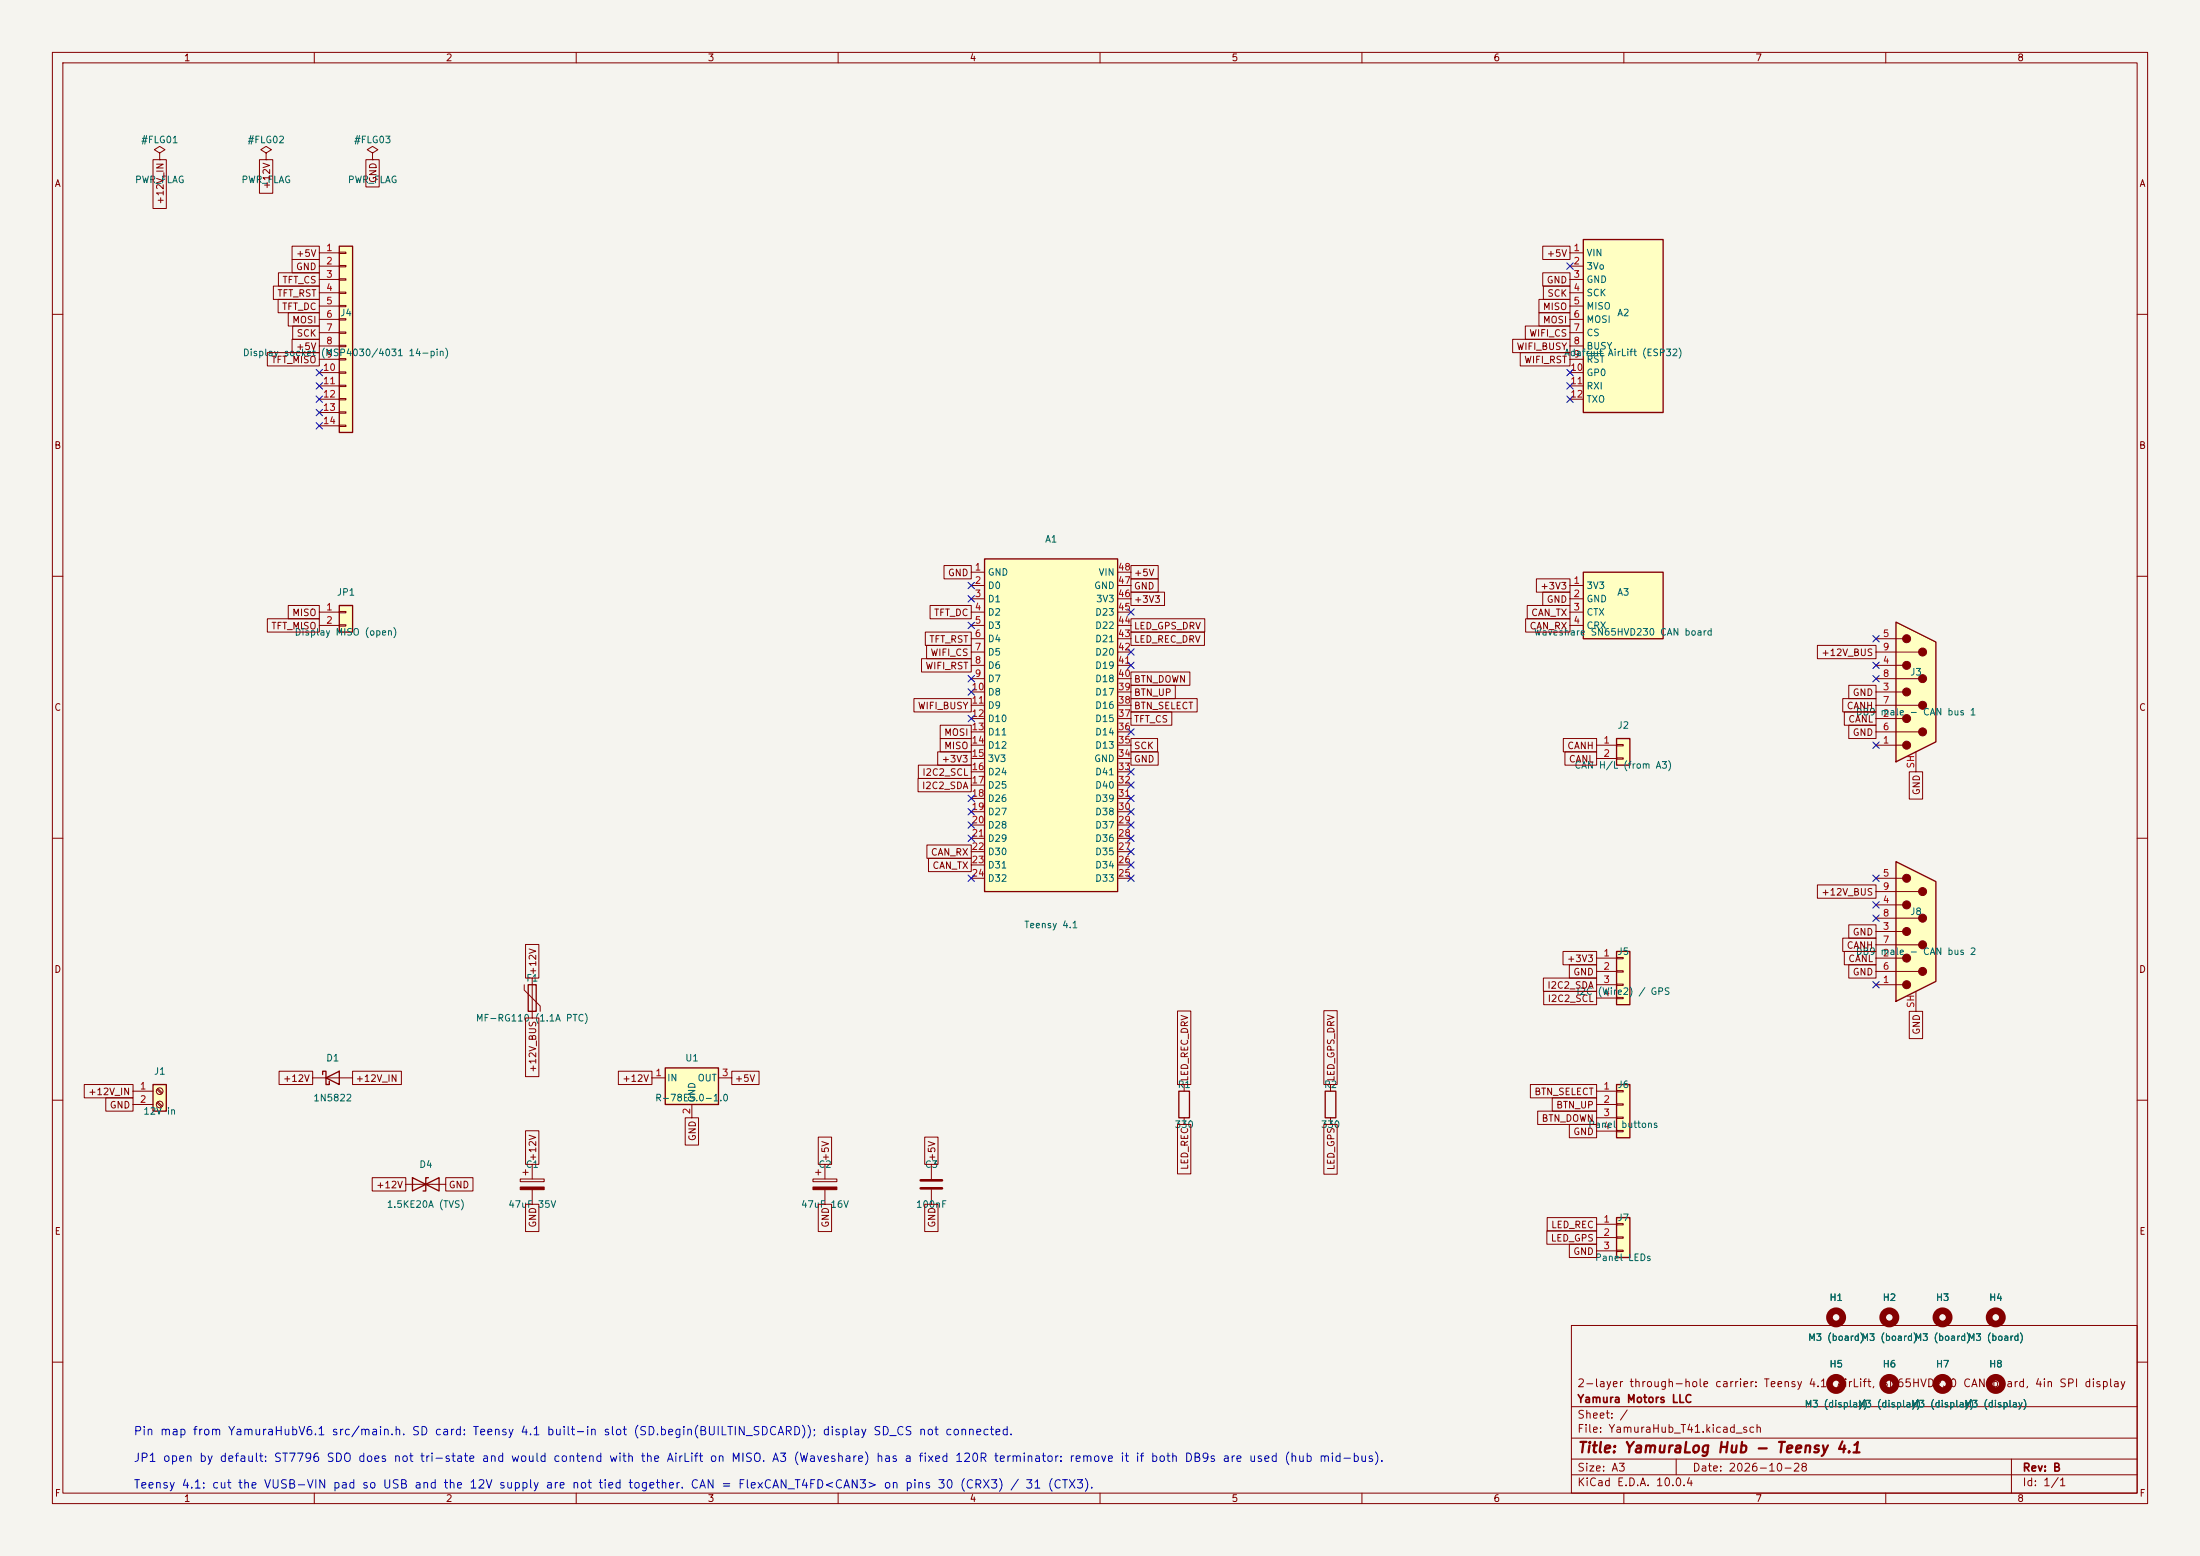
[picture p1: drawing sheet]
<svg xmlns="http://www.w3.org/2000/svg" width="420mm" height="297mm" viewBox="0 0 420 297" stroke-linecap="round" stroke-linejoin="round" font-family="sans-serif">
<path d="M0 0h420v297h-420z" fill="#f5f4ef" stroke="#f5f4ef" stroke-width=".19"/>
<g fill="none" stroke="#840000" stroke-width=".19">
<path d="M10 10h400v277h-400zM12 12h396v273h-396zM60 10v2M110 10v2M160 10v2M210 10v2M260 10v2M310 10v2M360 10v2M10 60h2M408 60h2M10 110h2"/>
<path d="M408 110h2M10 160h2M408 160h2M10 210h2M408 210h2M300 253h108v32h-108zM10 260h2M300 278.5h108M300 274.5h108M300 268.5h108M320 278.5v3M384 278.5v6.5"/>
<path d="M408 260h2M60 285v2M110 285v2M160 285v2M210 285v2M260 285v2M300 281.5h108M310 285v2M360 285v2"/>
</g>
<path d="M361.9 118.7l7.7 3.9v19l-7.7 3.8z" fill="#ffffc2"/>
<path d="M358.1 121.9h5.1M358.1 124.5h8.2M358.1 127h5.1M358.1 129.5h8.2M358.1 132.1h5.1M358.1 134.6h8.2M358.1 137.2h5.1M358.1 139.7h8.2M358.1 142.2h5.1M365.8 143.5v3.8" fill="none" stroke="#840000" stroke-width=".19"/>
<path d="M361.9 118.7l7.7 3.9v19l-7.7 3.8z" fill="none" stroke="#840000" stroke-width=".25"/>
<g fill="#840000" stroke="#840000" stroke-width=".19">
<circle cx="364" cy="121.9" r=".76"/>
<circle cx="364" cy="127" r=".76"/>
<circle cx="364" cy="132.1" r=".76"/>
<circle cx="364" cy="137.2" r=".76"/>
<circle cx="364" cy="142.2" r=".76"/>
<circle cx="367" cy="124.5" r=".76"/>
<circle cx="367" cy="129.5" r=".76"/>
<circle cx="367" cy="134.6" r=".76"/>
<circle cx="367" cy="139.7" r=".76"/>
</g>
<path d="M29.2 207h2.5v5.1h-2.5z" fill="#ffffc2"/>
<path d="M29.2 207h2.5v5.1h-2.5z" fill="none" stroke="#840000" stroke-width=".25"/>
<g fill="none" stroke="#840000" stroke-width=".19">
<path d="M30.5 29.2l1-.6-1-.7-1 .7 1 .6v1.3M30.5 30.5h.1M25.4 208.3h3.8M25.4 210.8h3.8M29.9 207.9l.9 .9M29.9 210.5l.9 .8M30.1 207.8l.9 .8M30.1 210.3l.9 .9"/>
<circle cx="30.5" cy="208.3" r=".63"/>
<circle cx="30.5" cy="210.8" r=".63"/>
</g>
<path d="M64.8 115.6h2.5v5.1h-2.5z" fill="#ffffc2"/>
<path d="M64.8 115.6h2.5v5.1h-2.5zM100.8 188h1.6v5h-1.6z" fill="none" stroke="#840000" stroke-width=".25"/>
<path d="M71.1 29.2l1-.6-1-.7-1 .7 1 .6v1.3M71.1 30.5h.1M61 116.8h3.8M61 119.4h3.8M64.8 116.7h1.2v.3h-1.2zM64.8 119.3h1.2v.2h-1.2zM100.1 188v1l3 3v1M101.6 186.7v7.6" fill="none" stroke="#840000" stroke-width=".19"/>
<path d="M64.8 47h2.5v35.6h-2.5z" fill="#ffffc2"/>
<path d="M64.8 47h2.5v35.6h-2.5z" fill="none" stroke="#840000" stroke-width=".25"/>
<g fill="none" stroke="#840000" stroke-width=".19">
<path d="M61 48.3h3.8M61 50.8h3.8M61 53.3h3.8M61 55.9h3.8M61 58.4h3.8M64.8 48.1h1.2v.3h-1.2zM64.8 50.7h1.2v.2h-1.2zM64.8 53.2h1.2v.3h-1.2zM64.8 55.8h1.2v.2h-1.2zM64.8 58.3h1.2v.2h-1.2zM61 61h3.8M61 63.5h3.8"/>
<path d="M61 66h3.8M61 68.6h3.8M61 71.1h3.8M61 73.7h3.8M61 76.2h3.8M61 78.7h3.8M64.8 60.8h1.2v.3h-1.2zM64.8 63.4h1.2v.2h-1.2zM64.8 65.9h1.2v.3h-1.2zM64.8 68.5h1.2v.2h-1.2zM64.8 71h1.2v.2h-1.2zM64.8 73.5h1.2v.3h-1.2z"/>
<path d="M64.8 76.1h1.2v.2h-1.2zM64.8 78.6h1.2v.3h-1.2zM61 81.3h3.8M64.8 81.2h1.2v.2h-1.2zM177.8 222.2v2.8M177.8 227.1v2.8"/>
</g>
<path d="M175.8 225.3h4M175.8 226.8h4" fill="none" stroke="#840000" stroke-width=".51"/>
<path d="M127 203.8h10.2v7h-10.2z" fill="#ffffc2"/>
<path d="M127 203.8h10.2v7h-10.2zM78.7 224.8v2.5l5.1-2.5v2.5zM81.8 224.8h-.5v2.5h-.5" fill="none" stroke="#840000" stroke-width=".25"/>
<g fill="none" stroke="#840000" stroke-width=".19">
<path d="M124.5 205.7h2.5M132.1 210.8v2.6M137.2 205.7h2.5M77.5 226.1h7.6M99.3 225h4.6v.6h-4.6zM99.8 223.8h1M100.3 223.3v1M101.6 222.2v2.8M101.6 227.1v2.8M155.2 225h4.6v.6h-4.6zM155.7 223.8h1M156.2 223.3v1"/>
<path d="M157.5 222.2v2.8M157.5 227.1v2.8"/>
</g>
<g fill="#840000" stroke="#840000" stroke-width=".19">
<path d="M99.3 226.6h4.6v.5h-4.6z"/>
<path d="M155.2 226.6h4.6v.5h-4.6z"/>
</g>
<g fill="none" stroke="#840000" stroke-width="1.3">
<circle cx="350.5" cy="251.5" r="1.27"/>
<circle cx="360.7" cy="251.5" r="1.27"/>
<circle cx="370.8" cy="251.5" r="1.27"/>
<circle cx="381" cy="251.5" r="1.27"/>
<circle cx="350.5" cy="264.2" r="1.27"/>
<circle cx="360.7" cy="264.2" r="1.27"/>
<circle cx="370.8" cy="264.2" r="1.27"/>
<circle cx="381" cy="264.2" r="1.27"/>
</g>
<path d="M188 106.7h25.4v63.5h-25.4z" fill="#ffffc2"/>
<path d="M188 106.7h25.4v63.5h-25.4z" fill="none" stroke="#840000" stroke-width=".25"/>
<g fill="none" stroke="#840000" stroke-width=".19">
<path d="M50.8 29.2l1-.6-1-.7-1 .7 1 .6v1.3M50.8 30.5h.1M185.4 109.2h2.6M185.4 111.8h2.6M185.4 114.3h2.6M185.4 116.8h2.6M185.4 119.4h2.6M213.4 109.2h2.5M213.4 111.8h2.5M213.4 114.3h2.5M213.4 116.8h2.5M213.4 119.4h2.5"/>
<path d="M185.4 121.9h2.6M185.4 124.5h2.6M185.4 127h2.6M185.4 129.5h2.6M185.4 132.1h2.6M185.4 134.6h2.6M185.4 137.2h2.6M185.4 139.7h2.6M213.4 121.9h2.5M213.4 124.5h2.5M213.4 127h2.5M213.4 129.5h2.5"/>
<path d="M213.4 132.1h2.5M213.4 134.6h2.5M213.4 137.2h2.5M213.4 139.7h2.5M185.4 142.2h2.6M185.4 144.8h2.6M185.4 147.3h2.6M185.4 149.9h2.6M185.4 152.4h2.6M185.4 154.9h2.6M185.4 157.5h2.6M213.4 142.2h2.5"/>
<path d="M213.4 144.8h2.5M213.4 147.3h2.5M213.4 149.9h2.5M213.4 152.4h2.5M213.4 154.9h2.5M213.4 157.5h2.5M185.4 160h2.6M185.4 162.6h2.6M185.4 165.1h2.6M185.4 167.6h2.6M213.4 160h2.5M213.4 162.6h2.5"/>
<path d="M213.4 165.1h2.5M213.4 167.6h2.5"/>
</g>
<path d="M361.9 164.5l7.7 3.8v19l-7.7 3.8z" fill="#ffffc2"/>
<path d="M358.1 167.6h5.1M358.1 170.2h8.2M358.1 172.7h5.1M358.1 175.3h8.2M358.1 177.8h5.1M358.1 180.3h8.2M358.1 182.9h5.1M358.1 185.4h8.2M358.1 188h5.1M365.8 189.2v3.8" fill="none" stroke="#840000" stroke-width=".19"/>
<path d="M361.9 164.5l7.7 3.8v19l-7.7 3.8z" fill="none" stroke="#840000" stroke-width=".25"/>
<g fill="#840000" stroke="#840000" stroke-width=".19">
<circle cx="364" cy="167.6" r=".76"/>
<circle cx="364" cy="172.7" r=".76"/>
<circle cx="364" cy="177.8" r=".76"/>
<circle cx="364" cy="182.9" r=".76"/>
<circle cx="364" cy="188" r=".76"/>
<circle cx="367" cy="170.2" r=".76"/>
<circle cx="367" cy="175.3" r=".76"/>
<circle cx="367" cy="180.3" r=".76"/>
<circle cx="367" cy="185.4" r=".76"/>
</g>
<path d="M308.6 232.4h2.5v7.6h-2.5z" fill="#ffffc2"/>
<path d="M308.6 232.4h2.5v7.6h-2.5z" fill="none" stroke="#840000" stroke-width=".25"/>
<path d="M304.8 233.7h3.8M304.8 236.2h3.8M304.8 238.8h3.8M308.6 233.6h1.3v.2h-1.3zM308.6 236.1h1.3v.2h-1.3zM308.6 238.6h1.3v.3h-1.3z" fill="none" stroke="#840000" stroke-width=".19"/>
<path d="M308.6 207h2.5v10.2h-2.5z" fill="#ffffc2"/>
<path d="M61.6 205.1v-.6h.6v2.5h.7v-.6M62.2 205.7l2.6-1.2v2.5zM253 208.3h2v5.1h-2zM308.6 207h2.5v10.2h-2.5z" fill="none" stroke="#840000" stroke-width=".25"/>
<path d="M59.7 205.7h7.6M254 207v1.3M254 213.4v1.2M304.8 208.3h3.8M304.8 210.8h3.8M304.8 213.4h3.8M304.8 215.9h3.8M308.6 208.2h1.3v.2h-1.3zM308.6 210.7h1.3v.2h-1.3zM308.6 213.2h1.3v.3h-1.3zM308.6 215.8h1.3v.2h-1.3z" fill="none" stroke="#840000" stroke-width=".19"/>
<path d="M308.6 181.6h2.5v10.2h-2.5z" fill="#ffffc2"/>
<path d="M308.6 181.6h2.5v10.2h-2.5z" fill="none" stroke="#840000" stroke-width=".25"/>
<path d="M304.8 182.9h3.8M304.8 185.4h3.8M304.8 188h3.8M304.8 190.5h3.8M308.6 182.8h1.3v.2h-1.3zM308.6 185.3h1.3v.2h-1.3zM308.6 187.8h1.3v.3h-1.3zM308.6 190.4h1.3v.2h-1.3z" fill="none" stroke="#840000" stroke-width=".19"/>
<path d="M302.3 109.2h15.2v12.7h-15.2z" fill="#ffffc2"/>
<path d="M302.3 109.2h15.2v12.7h-15.2z" fill="none" stroke="#840000" stroke-width=".25"/>
<path d="M299.7 111.8h2.6M299.7 114.3h2.6M299.7 116.8h2.6M299.7 119.4h2.6" fill="none" stroke="#840000" stroke-width=".19"/>
<path d="M308.6 141h2.5v5.1h-2.5z" fill="#ffffc2"/>
<path d="M308.6 141h2.5v5.1h-2.5zM225 208.3h2.1v5.1h-2.1z" fill="none" stroke="#840000" stroke-width=".25"/>
<path d="M304.8 142.2h3.8M304.8 144.8h3.8M308.6 142.1h1.3v.3h-1.3zM308.6 144.7h1.3v.2h-1.3zM226.1 207v1.3M226.1 213.4v1.2" fill="none" stroke="#840000" stroke-width=".19"/>
<path d="M302.3 45.7h15.2v33h-15.2z" fill="#ffffc2"/>
<path d="M302.3 45.7h15.2v33h-15.2z" fill="none" stroke="#840000" stroke-width=".25"/>
<g fill="none" stroke="#840000" stroke-width=".19">
<path d="M29.2 30.5h2.6v9.3h-2.6zM49.5 30.5h2.6v6.4h-2.6zM69.8 30.5h2.6v5.2h-2.6zM52.2 54.6h8.8v2.6h-8.8zM53.1 57.1h7.9v2.6h-7.9zM53.2 52.1h7.8v2.5h-7.8zM55 59.7h6v2.5h-6zM55.8 47h5.2v2.5h-5.2zM55.8 49.5h5.2v2.6h-5.2zM293.8 59.7h5.9v2.5h-5.9zM293.8 57.1h5.9v2.6h-5.9zM294.5 47h5.2v2.5h-5.2z"/>
<path d="M294.5 52.1h5.2v2.5h-5.2zM294.6 54.6h5.1v2.6h-5.1zM299.7 48.3h2.6M299.7 50.8h2.6M299.7 53.3h2.6M299.7 55.9h2.6M299.7 58.4h2.6M51 67.3h10v2.6h-10zM55.8 64.8h5.2v2.5h-5.2zM55.9 62.2h5.1v2.6h-5.1zM288.8 64.8h10.9v2.5h-10.9zM290.2 67.3h9.5v2.6h-9.5z"/>
<path d="M291.2 62.2h8.5v2.6h-8.5zM299.7 61h2.6M299.7 63.5h2.6M299.7 66h2.6M299.7 68.6h2.6M299.7 71.1h2.6M299.7 73.7h2.6M299.7 76.2h2.6M51 118.1h10v2.6h-10zM55 115.6h6v2.5h-6zM177.6 115.6h7.8v2.5h-7.8zM180.2 107.9h5.2v2.6h-5.2z"/>
<path d="M215.9 107.9h5.2v2.6h-5.2zM215.9 110.5h5.2v2.5h-5.2zM215.9 113h6.4v2.6h-6.4zM215.9 118.1h14.1v2.6h-14.1zM291.2 118.1h8.5v2.6h-8.5zM291.6 115.6h8.1v2.5h-8.1zM293.3 110.5h6.4v2.5h-6.4zM294.5 113h5.2v2.6h-5.2zM174.5 133.3h10.9v2.6h-10.9zM175.9 125.7h9.5v2.6h-9.5zM176.6 120.6h8.8v2.6h-8.8zM176.9 123.2h8.5v2.5h-8.5z"/>
<path d="M179.5 138.4h5.9v2.6h-5.9zM215.9 120.6h14v2.6h-14zM215.9 128.3h11.3v2.5h-11.3zM215.9 130.8h8.5v2.6h-8.5zM215.9 133.3h12.6v2.6h-12.6zM215.9 135.9h7.8v2.5h-7.8zM346.9 123.2h11.2v2.5h-11.2zM351.8 133.3h6.3v2.6h-6.3zM352.1 135.9h6v2.5h-6zM352.9 130.8h5.2v2.6h-5.2zM352.9 138.4h5.2v2.6h-5.2zM175.3 148.6h10.1v2.5h-10.1z"/>
<path d="M175.3 146h10.1v2.6h-10.1zM179 143.5h6.4v2.6h-6.4zM179.5 141h5.9v2.5h-5.9zM215.9 141h5.1v2.5h-5.1zM215.9 143.5h5.2v2.6h-5.2zM298.4 141h6.4v2.5h-6.4zM298.7 143.5h6.1v2.6h-6.1zM364.5 147.3h2.5v5.2h-2.5zM176.9 161.3h8.5v2.5h-8.5zM177.3 163.8h8.1v2.6h-8.1zM346.9 168.9h11.2v2.6h-11.2zM351.8 179.1h6.3v2.5h-6.3z"/>
<path d="M352.9 176.5h5.2v2.6h-5.2zM100.3 180.3h2.6v6.4h-2.6zM100.3 194.3h2.6v11.2h-2.6zM224.8 193h2.5v14h-2.5zM252.7 192.9h2.6v14.1h-2.6zM294.6 186.7h10.2v2.5h-10.2zM294.7 189.2h10.1v2.6h-10.1zM298.4 181.6h6.4v2.6h-6.4zM299.6 184.1h5.2v2.6h-5.2zM352.1 181.6h6v2.6h-6zM352.9 184.1h5.2v2.6h-5.2zM364.5 193h2.5v5.2h-2.5z"/>
<path d="M16.1 207h9.3v2.6h-9.3zM20.2 209.5h5.2v2.6h-5.2zM53.3 204.5h6.4v2.5h-6.4zM67.3 204.5h9.3v2.5h-9.3zM100.3 215.8h2.6v6.4h-2.6zM118 204.5h6.5v2.5h-6.5zM130.8 213.4h2.6v5.2h-2.6zM139.7 204.5h5.2v2.5h-5.2zM156.2 217h2.6v5.2h-2.6zM176.5 217h2.6v5.2h-2.6zM224.8 214.6h2.5v9.5h-2.5zM252.7 214.6h2.6v9.5h-2.6z"/>
<path d="M292.2 207h12.6v2.6h-12.6zM293.5 212.1h11.3v2.5h-11.3zM296.3 209.5h8.5v2.6h-8.5zM299.6 214.6h5.2v2.6h-5.2zM71.1 224.8h6.4v2.5h-6.4zM85.1 224.8h5.2v2.5h-5.2zM100.3 229.9h2.6v5.2h-2.6zM156.2 229.9h2.6v5.2h-2.6zM176.5 229.9h2.6v5.2h-2.6zM295.3 234.9h9.5v2.6h-9.5zM295.4 232.4h9.4v2.6h-9.4zM299.6 237.5h5.2v2.5h-5.2z"/>
</g>
<path d="M302.9 67.5h3.2" fill="none" stroke="#006464" stroke-width=".19"/>
<g fill="none" stroke="#000084" stroke-width=".19">
<path d="M299.1 50.2l1.2 1.2M300.3 50.2l-1.2 1.2M60.4 70.5l1.2 1.2M60.4 73.1l1.2 1.2M60.4 75.6l1.2 1.2M60.4 78.1l1.2 1.2M61.6 70.5l-1.2 1.2M61.6 73.1l-1.2 1.2M61.6 75.6l-1.2 1.2M61.6 78.1l-1.2 1.2M299.1 70.5l1.2 1.2M299.1 75.6l1.2 1.2"/>
<path d="M299.1 73.1l1.2 1.2M300.3 70.5l-1.2 1.2M300.3 75.6l-1.2 1.2M300.3 73.1l-1.2 1.2M60.4 80.7l1.2 1.2M61.6 80.7l-1.2 1.2M184.8 113.7l1.2 1.2M184.8 118.8l1.2 1.2M184.8 111.2l1.2 1.2M186 113.7l-1.2 1.2M186 118.8l-1.2 1.2M186 111.2l-1.2 1.2"/>
<path d="M215.3 116.2l1.2 1.2M216.5 116.2l-1.2 1.2M184.8 136.6l1.2 1.2M184.8 128.9l1.2 1.2M184.8 131.5l1.2 1.2M186 136.6l-1.2 1.2M186 128.9l-1.2 1.2M186 131.5l-1.2 1.2M215.3 139.1l1.2 1.2M215.3 126.4l1.2 1.2M215.3 123.9l1.2 1.2M216.5 123.9l-1.2 1.2"/>
<path d="M216.5 139.1l-1.2 1.2M216.5 126.4l-1.2 1.2M357.5 126.4l1.2 1.2M357.5 121.3l1.2 1.2M357.5 128.9l1.2 1.2M358.7 126.4l-1.2 1.2M358.7 121.3l-1.2 1.2M358.7 128.9l-1.2 1.2M184.8 151.8l1.2 1.2M184.8 154.3l1.2 1.2M184.8 156.9l1.2 1.2M184.8 159.4l1.2 1.2"/>
<path d="M186 151.8l-1.2 1.2M186 154.3l-1.2 1.2M186 156.9l-1.2 1.2M186 159.4l-1.2 1.2M215.3 159.4l1.2 1.2M215.3 156.9l1.2 1.2M215.3 154.3l1.2 1.2M215.3 151.8l1.2 1.2M215.3 149.3l1.2 1.2M215.3 146.7l1.2 1.2M216.5 154.3l-1.2 1.2M216.5 159.4l-1.2 1.2"/>
<path d="M216.5 156.9l-1.2 1.2M216.5 151.8l-1.2 1.2M216.5 149.3l-1.2 1.2M216.5 146.7l-1.2 1.2M357.5 141.6l1.2 1.2M358.7 141.6l-1.2 1.2M184.8 167l1.2 1.2M186 167l-1.2 1.2M215.3 162l1.2 1.2M215.3 164.5l1.2 1.2M215.3 167l1.2 1.2M216.5 162l-1.2 1.2"/>
<path d="M216.5 164.5l-1.2 1.2M216.5 167l-1.2 1.2M357.5 174.7l1.2 1.2M357.5 172.1l1.2 1.2M357.5 167l1.2 1.2M358.7 174.7l-1.2 1.2M358.7 172.1l-1.2 1.2M358.7 167l-1.2 1.2M357.5 187.4l1.2 1.2M358.7 187.4l-1.2 1.2"/>
</g>
<text font-size="2" fill="#840000" x="301" y="277.8">Title: YamuraLog Hub - Teensy 4.1</text>
<g font-size="1.6" fill="#0000c2">
<text x="25.4" y="274.4">Pin map from YamuraHubV6.1 src/main.h. SD card: Teensy 4.1 built-in slot (SD.begin(BUILTIN_SDCARD)); display SD_CS not connected.</text>
<text x="25.4" y="279.4">JP1 open by default: ST7796 SDO does not tri-state and would contend with the AirLift on MISO. A3 (Waveshare) has a fixed 120R terminator: remove it if both DB9s are used (hub mid-bus).</text>
<text x="25.4" y="284.5">Teensy 4.1: cut the VUSB-VIN pad so USB and the 12V supply are not tied together. CAN = FlexCAN_T4FD&lt;CAN3&gt; on pins 30 (CRX3) / 31 (CTX3).</text>
</g>
<g font-size="1.5" fill="#840000">
<text x="301" y="268.1">Yamura Motors LLC</text>
<text x="301" y="265.1">2-layer through-hole carrier: Teensy 4.1, AirLift, SN65HVD230 CAN board, 4in SPI display</text>
<text x="301" y="273.8">File: YamuraHub_T41.kicad_sch</text>
<text x="301" y="271.1">Sheet: /</text>
<text x="301" y="281.2">Size: A3</text>
<text x="323" y="281.2">Date: 2026-10-28</text>
<text x="386" y="281.2">Rev: B</text>
<text x="301" y="284">KiCad E.D.A. 10.0.4</text>
<text x="386" y="284">Id: 1/1</text>
</g>
<g font-size="1.3" fill="#840000">
<text x="35" y="12">1</text>
<text x="85" y="12">2</text>
<text x="135" y="12">3</text>
<text x="185" y="12">4</text>
<text x="235" y="12">5</text>
<text x="285" y="12">6</text>
<text x="335" y="12">7</text>
<text x="385" y="12">8</text>
<text x="10.3" y="36">A</text>
<text x="72.2" y="35" transform="rotate(-90 72.2 35)">GND</text>
<text x="408.3" y="36">A</text>
<text x="31.5" y="39.1" transform="rotate(-90 31.5 39.1)">+12V_IN</text>
<text x="51.9" y="36.2" transform="rotate(-90 51.9 36.2)">+12V</text>
<text x="56.4" y="49.3">+5V</text>
<text x="56.4" y="51.9">GND</text>
<text x="295.2" y="49.3">+5V</text>
<text x="52.8" y="56.9">TFT_RST</text>
<text x="53.7" y="59.5">TFT_DC</text>
<text x="53.8" y="54.4">TFT_CS</text>
<text x="294.4" y="59.5">MISO</text>
<text x="295.2" y="54.4">GND</text>
<text x="295.3" y="56.9">SCK</text>
<text x="55.7" y="62">MOSI</text>
<text x="56.5" y="64.6">SCK</text>
<text x="291.8" y="64.6">WIFI_CS</text>
<text x="294.4" y="62">MOSI</text>
<text x="51.7" y="69.6">TFT_MISO</text>
<text x="56.4" y="67.1">+5V</text>
<text x="289.4" y="67.1">WIFI_BUSY</text>
<text x="290.9" y="69.6">WIFI_RST</text>
<text x="10.3" y="86">B</text>
<text x="408.2" y="86">B</text>
<text x="180.9" y="110.3">GND</text>
<text x="216.4" y="110.3">+5V</text>
<text x="216.4" y="112.8">GND</text>
<text x="294" y="112.8">+3V3</text>
<text x="55.7" y="117.9">MISO</text>
<text x="178.2" y="117.9">TFT_DC</text>
<text x="216.4" y="115.4">+3V3</text>
<text x="292.2" y="117.9">CAN_TX</text>
<text x="295.2" y="115.4">GND</text>
<text x="51.7" y="120.4">TFT_MISO</text>
<text x="177.3" y="123">TFT_RST</text>
<text x="177.5" y="125.5">WIFI_CS</text>
<text x="216.4" y="120.4">LED_GPS_DRV</text>
<text x="216.4" y="123">LED_REC_DRV</text>
<text x="291.9" y="120.4">CAN_RX</text>
<text x="347.6" y="125.5">+12V_BUS</text>
<text x="176.6" y="128.1">WIFI_RST</text>
<text x="216.4" y="130.6">BTN_DOWN</text>
<text x="10.3" y="136">C</text>
<text x="175.1" y="135.7">WIFI_BUSY</text>
<text x="216.4" y="133.1">BTN_UP</text>
<text x="216.4" y="135.7">BTN_SELECT</text>
<text x="352.4" y="135.7">CANH</text>
<text x="353.6" y="133.1">GND</text>
<text x="408.2" y="136">C</text>
<text x="180.1" y="140.8">MOSI</text>
<text x="180.1" y="143.3">MISO</text>
<text x="216.4" y="143.3">SCK</text>
<text x="216.4" y="138.2">TFT_CS</text>
<text x="299.1" y="143.3">CANH</text>
<text x="352.7" y="138.2">CANL</text>
<text x="353.6" y="140.8">GND</text>
<text x="176" y="148.4">I2C2_SCL</text>
<text x="179.7" y="145.8">+3V3</text>
<text x="216.4" y="145.8">GND</text>
<text x="299.4" y="145.8">CANL</text>
<text x="175.9" y="150.9">I2C2_SDA</text>
<text x="366.8" y="151.9" transform="rotate(-90 366.8 151.9)">GND</text>
<text x="177.6" y="163.6">CAN_RX</text>
<text x="177.9" y="166.2">CAN_TX</text>
<text x="347.6" y="171.2">+12V_BUS</text>
<text x="353.6" y="178.9">GND</text>
<text x="10.3" y="186">D</text>
<text x="299" y="183.9">+3V3</text>
<text x="352.4" y="181.4">CANH</text>
<text x="352.7" y="183.9">CANL</text>
<text x="408.2" y="186">D</text>
<text x="102.7" y="186.2" transform="rotate(-90 102.7 186.2)">+12V</text>
<text x="295.3" y="189">I2C2_SDA</text>
<text x="295.4" y="191.6">I2C2_SCL</text>
<text x="300.2" y="186.5">GND</text>
<text x="353.6" y="186.5">GND</text>
<text x="366.8" y="197.6" transform="rotate(-90 366.8 197.6)">GND</text>
<text x="16.7" y="209.3">+12V_IN</text>
<text x="53.9" y="206.8">+12V</text>
<text x="67.8" y="206.8">+12V_IN</text>
<text x="102.7" y="204.8" transform="rotate(-90 102.7 204.8)">+12V_BUS</text>
<text x="118.7" y="206.8">+12V</text>
<text x="140.2" y="206.8">+5V</text>
<text x="227.1" y="206.5" transform="rotate(-90 227.1 206.5)">LED_REC_DRV</text>
<text x="255.1" y="206.5" transform="rotate(-90 255.1 206.5)">LED_GPS_DRV</text>
<text x="292.8" y="209.3">BTN_SELECT</text>
<text x="20.8" y="211.9">GND</text>
<text x="294.2" y="214.4">BTN_DOWN</text>
<text x="297" y="211.9">BTN_UP</text>
<text x="102.7" y="221.8" transform="rotate(-90 102.7 221.8)">+12V</text>
<text x="133.1" y="217.9" transform="rotate(-90 133.1 217.9)">GND</text>
<text x="158.5" y="221.8" transform="rotate(-90 158.5 221.8)">+5V</text>
<text x="178.9" y="221.8" transform="rotate(-90 178.9 221.8)">+5V</text>
<text x="300.2" y="217">GND</text>
<text x="71.7" y="227.1">+12V</text>
<text x="85.6" y="227.1">GND</text>
<text x="227.1" y="223.4" transform="rotate(-90 227.1 223.4)">LED_REC</text>
<text x="255.1" y="223.5" transform="rotate(-90 255.1 223.5)">LED_GPS</text>
<text x="10.3" y="236">E</text>
<text x="102.7" y="234.4" transform="rotate(-90 102.7 234.4)">GND</text>
<text x="158.5" y="234.4" transform="rotate(-90 158.5 234.4)">GND</text>
<text x="178.9" y="234.4" transform="rotate(-90 178.9 234.4)">GND</text>
<text x="296" y="237.3">LED_GPS</text>
<text x="296" y="234.7">LED_REC</text>
<text x="300.2" y="239.8">GND</text>
<text x="408.3" y="236">E</text>
<text x="10.3" y="286">F</text>
<text x="35" y="287">1</text>
<text x="85" y="287">2</text>
<text x="135" y="287">3</text>
<text x="185" y="287">4</text>
<text x="235" y="287">5</text>
<text x="285" y="287">6</text>
<text x="335" y="287">7</text>
<text x="385" y="287">8</text>
<text x="408.3" y="286">F</text>
</g>
<g font-size="1.3" fill="#006464">
<text x="26.8" y="27.6">#FLG01</text>
<text x="47.2" y="27.6">#FLG02</text>
<text x="67.5" y="27.6">#FLG03</text>
<text x="25.7" y="35.3">PWR_FLAG</text>
<text x="46" y="35.3">PWR_FLAG</text>
<text x="66.3" y="35.3">PWR_FLAG</text>
<text x="302.8" y="49.2">VIN</text>
<text x="302.8" y="51.8">3Vo</text>
<text x="302.8" y="54.3">GND</text>
<text x="302.8" y="56.9">SCK</text>
<text x="302.8" y="59.4">MISO</text>
<text x="64.8" y="60.7">J4</text>
<text x="302.8" y="61.9">MOSI</text>
<text x="302.8" y="64.5">CS</text>
<text x="308.6" y="60.7">A2</text>
<text x="46.3" y="68.3">Display socket (MSP4030/4031 14-pin)</text>
<text x="298.5" y="68.3">Adafruit AirLift (ESP32)</text>
<text x="302.8" y="67">BUSY</text>
<text x="302.8" y="69.6">RST</text>
<text x="302.8" y="72.1">GP0</text>
<text x="302.8" y="74.6">RXI</text>
<text x="302.8" y="77.2">TXO</text>
<text x="199.4" y="103.9">A1</text>
<text x="188.5" y="110.2">GND</text>
<text x="188.5" y="112.7">D0</text>
<text x="208.8" y="112.7">GND</text>
<text x="209.6" y="110.2">VIN</text>
<text x="302.8" y="112.7">3V3</text>
<text x="64.2" y="114">JP1</text>
<text x="188.5" y="115.3">D1</text>
<text x="188.5" y="117.8">D2</text>
<text x="209" y="117.8">D23</text>
<text x="209.1" y="115.3">3V3</text>
<text x="302.8" y="115.3">GND</text>
<text x="302.8" y="117.8">CTX</text>
<text x="308.6" y="114">A3</text>
<text x="56.1" y="121.6">Display MISO (open)</text>
<text x="188.5" y="120.4">D3</text>
<text x="188.5" y="122.9">D4</text>
<text x="188.5" y="125.4">D5</text>
<text x="209" y="125.4">D20</text>
<text x="209" y="122.9">D21</text>
<text x="209" y="120.4">D22</text>
<text x="292.7" y="121.6">Waveshare SN65HVD230 CAN board</text>
<text x="302.8" y="120.4">CRX</text>
<text x="188.5" y="128">D6</text>
<text x="188.5" y="130.5">D7</text>
<text x="209" y="130.5">D18</text>
<text x="209" y="128">D19</text>
<text x="364.6" y="129.2">J3</text>
<text x="188.5" y="133.1">D8</text>
<text x="188.5" y="135.6">D9</text>
<text x="209" y="135.6">D16</text>
<text x="209" y="133.1">D17</text>
<text x="354.2" y="136.9">DB9 male - CAN bus 1</text>
<text x="188.5" y="138.1">D10</text>
<text x="188.5" y="140.7">D11</text>
<text x="188.5" y="143.2">D12</text>
<text x="209" y="143.2">D13</text>
<text x="209" y="140.7">D14</text>
<text x="209" y="138.1">D15</text>
<text x="308.7" y="139.4">J2</text>
<text x="188.5" y="145.8">3V3</text>
<text x="188.5" y="148.3">D24</text>
<text x="208.8" y="145.8">GND</text>
<text x="209" y="148.3">D41</text>
<text x="300.5" y="147">CAN H/L (from A3)</text>
<text x="188.5" y="150.8">D25</text>
<text x="188.5" y="153.4">D26</text>
<text x="188.5" y="155.9">D27</text>
<text x="209" y="155.9">D38</text>
<text x="209" y="153.4">D39</text>
<text x="209" y="150.8">D40</text>
<text x="188.5" y="158.5">D28</text>
<text x="188.5" y="161">D29</text>
<text x="209" y="161">D36</text>
<text x="209" y="158.5">D37</text>
<text x="188.5" y="163.5">D30</text>
<text x="188.5" y="166.1">D31</text>
<text x="209" y="166.1">D34</text>
<text x="209" y="163.5">D35</text>
<text x="188.5" y="168.6">D32</text>
<text x="209" y="168.6">D33</text>
<text x="195.4" y="177.5">Teensy 4.1</text>
<text x="364.6" y="175">J8</text>
<text x="308.7" y="182.6">J5</text>
<text x="354.2" y="182.6">DB9 male - CAN bus 2</text>
<text x="100.3" y="187.7">F1</text>
<text x="300.8" y="190.2">I2C (Wire2) / GPS</text>
<text x="90.7" y="195.3">MF-RG110 (1.1A PTC)</text>
<text x="62.2" y="202.9">D1</text>
<text x="130.7" y="202.9">U1</text>
<text x="29.3" y="205.4">J1</text>
<text x="127.3" y="206.7">IN</text>
<text x="133.1" y="206.7">OUT</text>
<text x="224.7" y="208">R1</text>
<text x="252.7" y="208">R2</text>
<text x="308.7" y="208">J6</text>
<text x="27.3" y="213.1">12V in</text>
<text x="59.7" y="210.5">1N5822</text>
<text x="125" y="210.5">R-78E5.0-1.0</text>
<text x="133.1" y="210.6" transform="rotate(-90 133.1 210.6)">GND</text>
<text x="224.1" y="215.6">330</text>
<text x="252.1" y="215.6">330</text>
<text x="303.1" y="215.6">Panel</text>
<text x="309.4" y="215.6">buttons</text>
<text x="79.9" y="223.2">D4</text>
<text x="100.3" y="223.2">C1</text>
<text x="156.1" y="223.2">C2</text>
<text x="176.5" y="223.2">C3</text>
<text x="73.7" y="230.8">1.5KE20A (TVS)</text>
<text x="96.9" y="230.8">47uF 35V</text>
<text x="152.8" y="230.8">47uF 16V</text>
<text x="174.8" y="230.8">100nF</text>
<text x="308.7" y="233.4">J7</text>
<text x="304.4" y="241">Panel LEDs</text>
<text x="349.1" y="248.6">H1</text>
<text x="359.3" y="248.6">H2</text>
<text x="369.5" y="248.6">H3</text>
<text x="379.6" y="248.6">H4</text>
<text x="345.1" y="256.2">M3 (board)</text>
<text x="355.2" y="256.2">M3 (board)</text>
<text x="365.4" y="256.2">M3 (board)</text>
<text x="375.5" y="256.2">M3 (board)</text>
<text x="349.1" y="261.3">H5</text>
<text x="359.3" y="261.3">H6</text>
<text x="369.5" y="261.3">H7</text>
<text x="379.6" y="261.3">H8</text>
<text x="344.4" y="268.9">M3 (display)</text>
<text x="354.6" y="268.9">M3 (display)</text>
<text x="364.7" y="268.9">M3 (display)</text>
<text x="374.9" y="268.9">M3 (display)</text>
</g>
<g font-size="1.3" fill="#a90000">
<text x="62.2" y="48.2">1</text>
<text x="62.2" y="50.8">2</text>
<text x="62.2" y="53.3">3</text>
<text x="300.3" y="48.2">1</text>
<text x="300.3" y="50.8">2</text>
<text x="300.3" y="53.3">3</text>
<text x="62.2" y="55.9">4</text>
<text x="62.2" y="58.4">5</text>
<text x="300.3" y="55.9">4</text>
<text x="300.3" y="58.4">5</text>
<text x="62.2" y="60.9">6</text>
<text x="62.2" y="63.5">7</text>
<text x="300.3" y="60.9">6</text>
<text x="300.3" y="63.5">7</text>
<text x="61.6" y="71.1">10</text>
<text x="62.2" y="66">8</text>
<text x="62.2" y="68.6">9</text>
<text x="299.7" y="71.1">10</text>
<text x="300.3" y="66">8</text>
<text x="300.3" y="68.6">9</text>
<text x="61.6" y="73.6">11</text>
<text x="61.6" y="76.2">12</text>
<text x="299.7" y="73.6">11</text>
<text x="299.7" y="76.2">12</text>
<text x="61.6" y="78.7">13</text>
<text x="61.6" y="81.3">14</text>
<text x="186" y="109.2">1</text>
<text x="186" y="111.7">2</text>
<text x="213.3" y="111.7">47</text>
<text x="213.3" y="109.2">48</text>
<text x="300.3" y="111.7">1</text>
<text x="62.2" y="116.8">1</text>
<text x="62.2" y="119.4">2</text>
<text x="186" y="114.3">3</text>
<text x="186" y="116.8">4</text>
<text x="186" y="119.4">5</text>
<text x="213.3" y="119.4">44</text>
<text x="213.3" y="116.8">45</text>
<text x="213.3" y="114.3">46</text>
<text x="300.3" y="114.3">2</text>
<text x="300.3" y="116.8">3</text>
<text x="300.3" y="119.4">4</text>
<text x="186" y="121.9">6</text>
<text x="186" y="124.4">7</text>
<text x="213.3" y="124.4">42</text>
<text x="213.3" y="121.9">43</text>
<text x="359.3" y="121.9">5</text>
<text x="359.3" y="124.4">9</text>
<text x="186" y="127">8</text>
<text x="186" y="129.5">9</text>
<text x="213.3" y="129.5">40</text>
<text x="213.3" y="127">41</text>
<text x="359.3" y="127">4</text>
<text x="359.3" y="129.5">8</text>
<text x="185.4" y="132.1">10</text>
<text x="185.4" y="134.6">11</text>
<text x="185.4" y="137.1">12</text>
<text x="213.3" y="137.1">37</text>
<text x="213.3" y="134.6">38</text>
<text x="213.3" y="132.1">39</text>
<text x="359.3" y="137.1">2</text>
<text x="359.3" y="132.1">3</text>
<text x="359.3" y="134.6">7</text>
<text x="185.4" y="139.7">13</text>
<text x="185.4" y="142.2">14</text>
<text x="213.3" y="142.2">35</text>
<text x="213.3" y="139.7">36</text>
<text x="306" y="142.2">1</text>
<text x="359.3" y="142.2">1</text>
<text x="359.3" y="139.7">6</text>
<text x="185.4" y="144.8">15</text>
<text x="185.4" y="147.3">16</text>
<text x="185.4" y="149.8">17</text>
<text x="213.3" y="149.8">32</text>
<text x="213.3" y="147.3">33</text>
<text x="213.3" y="144.8">34</text>
<text x="306" y="144.8">2</text>
<text x="365.7" y="146.8" transform="rotate(-90 365.7 146.8)">SH</text>
<text x="185.4" y="152.4">18</text>
<text x="185.4" y="154.9">19</text>
<text x="213.3" y="154.9">30</text>
<text x="213.3" y="152.4">31</text>
<text x="185.4" y="157.5">20</text>
<text x="185.4" y="160">21</text>
<text x="213.3" y="160">28</text>
<text x="213.3" y="157.5">29</text>
<text x="185.4" y="162.5">22</text>
<text x="185.4" y="165.1">23</text>
<text x="185.4" y="167.6">24</text>
<text x="213.3" y="167.6">25</text>
<text x="213.3" y="165.1">26</text>
<text x="213.3" y="162.5">27</text>
<text x="359.3" y="167.6">5</text>
<text x="359.3" y="172.7">4</text>
<text x="359.3" y="170.2">9</text>
<text x="359.3" y="177.8">3</text>
<text x="359.3" y="175.2">8</text>
<text x="306" y="182.9">1</text>
<text x="306" y="185.4">2</text>
<text x="359.3" y="182.9">2</text>
<text x="359.3" y="185.4">6</text>
<text x="359.3" y="180.3">7</text>
<text x="306" y="187.9">3</text>
<text x="306" y="190.5">4</text>
<text x="359.3" y="187.9">1</text>
<text x="365.7" y="192.5" transform="rotate(-90 365.7 192.5)">SH</text>
<text x="26.6" y="208.3">1</text>
<text x="125" y="205.7">1</text>
<text x="137.7" y="205.7">3</text>
<text x="306" y="208.3">1</text>
<text x="26.6" y="210.8">2</text>
<text x="132.1" y="212.8" transform="rotate(-90 132.1 212.8)">2</text>
<text x="306" y="210.8">2</text>
<text x="306" y="213.3">3</text>
<text x="306" y="215.9">4</text>
<text x="306" y="233.7">1</text>
<text x="306" y="236.2">2</text>
<text x="306" y="238.7">3</text>
</g>
</svg>
